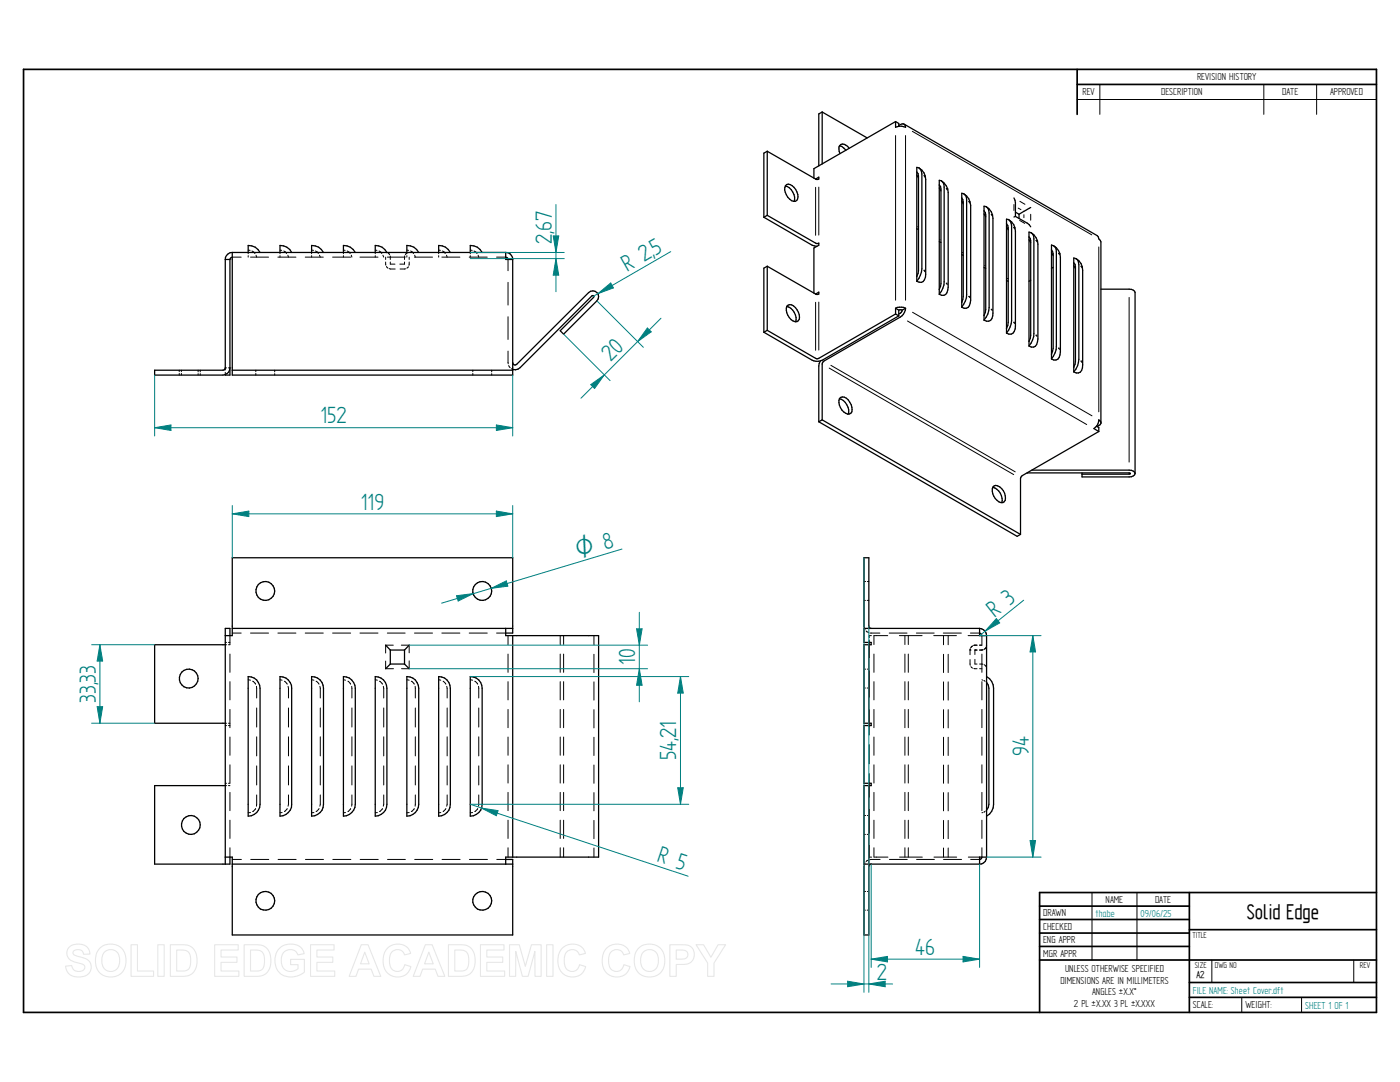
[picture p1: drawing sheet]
<svg xmlns="http://www.w3.org/2000/svg" width="279mm" height="216mm" viewBox="0 0 279 216" stroke-linecap="round" stroke-linejoin="round" font-family="sans-serif">
<g fill="none" stroke="#000" stroke-width=".34">
<path d="M4.7 13.8h270v188.2h-270zM215 13.8v9M215 16.8h59.7M237.4 178.1v23.9M274.7 178.1h-67.2v23.9M207.5 180.8h29.9M207.5 183.5h29.9M207.5 186.2h29.9M207.5 188.8h29.9M207.5 191.6h67.2M237.4 185.5h37.3M237.4 196h37.3"/>
<path d="M237.4 199h37.3"/>
</g>
<g fill="none" stroke="#000" stroke-width=".2">
<path d="M215 19.9h59.7M219.5 16.8v6M252.2 16.8v6M262.8 16.8v6M162.8 37.4v9.5M163.4 37.3v9.6M178.7 27.1v32.8M180.7 27.1v32.8M182.1 26.2l35.8 20.7M184.4 35.1h.1M184.4 35.1l.2 .2M188.8 37.6h.1"/>
<path d="M188.8 37.6l.3 .3M46.4 51.3h1.7M49.5 50.4v.2M49.5 51v.3M49.5 49.9l.4 .1M50 51.3h3.6M50.3 50.1l.6 .5M51.1 50.9l.1 .4M55.5 51.3h3.6M55.9 50.4v.2M55.9 51v.3M55.9 49.9l.3 .1"/>
<path d="M56.6 50.1l.6 .5M57.4 50.9l.2 .4M60.9 51.3h3.6M62.2 50.4v.2M62.2 51v.3M62.2 49.9l.4 .1M62.9 50.1l.6 .5M63.8 50.9l.1 .4M66.4 51.3h3.6M68.5 50.4v.2M68.5 51v.3M68.5 49.9l.4 .1"/>
<path d="M69.3 50.1l.6 .5M70.1 50.9l.1 .4M71.8 51.3h3.6M74.9 50.4v.2M74.9 51v.3M74.9 49.9l.3 .1M75.6 50.1l.6 .5M76.4 50.9l.2 .4M77 51.3v.5M77 52.3v.6M77 50.4h.2M77.1 53.2l.3 .3"/>
<path d="M77.3 51.3h3.6M77.5 50.5l.3 .3M77.7 53.6l1.2 .1M77.9 51.1v.7M77.9 52.3v.4h.9M80.7 52.3v.4h-.9M80.8 51.1l-.1 .7M80.9 53.6l-1.1 .1M81.2 50.4v.2M81.2 51v.3M81.2 49.9l.3 .1M81.2 50.5l-.3 .3"/>
<path d="M81.5 53.2l-.3 .3M81.7 51.3v.5M81.7 52.3l-.1 .7M81.7 50.4h-.2M82 50.1l.5 .5M82.7 51.3h3.6M82.8 50.9l.1 .4M87.5 50.4v.2M87.5 51v.3M87.5 49.9l.4 .1M88.2 51.3h3.6M88.3 50.1l.6 .5"/>
<path d="M89.1 50.9l.1 .4M93.6 51.3h3.6M93.9 50.4v.2M93.9 51v.3M93.9 49.9l.3 .1M94.6 50.1l.6 .5M95.4 50.9l.1 .4M99.1 51.3h1.8M101.4 51.8v2.2M101.4 56.3v4.6M183.1 45.3h.1M184.4 53.9h.1"/>
<path d="M184.4 53.9l.2 .3M187.5 47.8h.1M188.8 56.5h.1M188.8 56.5l.3 .3M192 50.4h.1M193.3 40.2h.1M193.3 59.1h.1M193.3 40.2l.2 .3M193.3 59.1l.2 .3M196.5 53h.1M197.8 42.8h.1M197.8 42.8l.2 .3"/>
<path d="M201 55.6h.1M202.3 45.4h.1M202.3 45.4l.2 .3M202.4 40.8v1.2M203.2 41.5l.6 .3M203.5 44l1 .6M203.5 40.2l1.1 .6M204.3 42.8v.6M205.7 42.8v1.1M206.8 48h.1M206.8 48l.2 .3M211.2 50.5h.1"/>
<path d="M211.2 50.5l.3 .3M215.7 53.1h.1M215.7 53.1l.2 .3M219.3 49.3v32.9M225.3 59.4v32.8M35.8 73.9v.3M35.8 74.5v.3M36.2 73.9v.3M36.2 74.5v.3M39.5 73.9v.3M39.5 74.5v.3M40 73.9v.3"/>
<path d="M40 74.5v.3M45 74.3v.5M45.2 73.4h-.2v.4M45.6 73.4h.3M51.1 73.9v.3M51.1 74.5v.3M54.8 73.9v.3M54.8 74.5v.3M94.4 73.9v.3M94.4 74.5v.3M98.1 73.9v.3M98.1 74.5v.3"/>
<path d="M101.4 63.2v4.5M101.4 70.1v2.5M101.5 72.9l.3 .5M102.1 73.6l.2 .1M162.8 60.3v9.6M163.4 60.3v9.5M165.5 73.4l36.8 21.3M165.8 72.9l36.8 21.2M181.1 64.1l35.8 20.6M182.1 62.3l35.8 20.7M197.8 61.7h.1M197.8 61.7l.2 .3"/>
<path d="M202.3 64.3h.1M202.3 64.3l.2 .3M206.8 66.9h.1M206.8 66.9l.2 .2M211.2 69.5h.1M211.2 69.5l.3 .2M215.7 72.1h.1M215.7 72.1l.2 .2M225.3 94.5h.1M172.4 116h.4M172.4 119.8h.3M173.1 119.8h.3"/>
<path d="M173.1 116h.3M45 128.2h.2M45 128.7h.2M45.6 128.2h.3M45.6 128.7h.3M45.9 126.8v1.8M45.9 130.5v3.7M45.9 136v3.7M46.4 126.3h1.7M49.5 135.6l.5 .1M50 126.3h3.6M50.4 135.9l.6 .6"/>
<path d="M51.2 136.9v2.4M55.5 126.3h3.6M55.9 135.6l.4 .1M56.8 135.9l.5 .6M57.5 136.9l.1 2.4M60.9 126.3h3.6M62.2 135.6l.5 .1M63.1 135.9l.6 .6M63.8 136.9l.1 2.4M66.4 126.3h3.6M68.5 135.6l.5 .1M69.4 135.9l.6 .6"/>
<path d="M70.2 136.9v2.4M71.8 126.3h3.6M74.9 135.6l.4 .1M75.7 135.9l.6 .6M76.5 136.9l.1 2.4M77 131.9v1.5h1.5M77.3 126.3h3.6M78.5 128.7h-1.5v1.6M80.1 128.7h1.6v1.6M81.2 135.6l.5 .1M81.7 131.9v1.5h-1.6M82.1 135.9l.6 .6"/>
<path d="M82.7 126.3h3.6M82.8 136.9l.1 2.4M87.5 135.6l.5 .1M88.2 126.3h3.6M88.4 135.9l.6 .6M89.2 136.9v2.4M93.6 126.3h3.6M93.9 135.6l.4 .1M94.7 135.9l.6 .6M95.5 136.9v2.4M99.1 126.3h1.8M101.4 126.8v1.8"/>
<path d="M101.4 130.5v3.7M101.4 136v3.7M111.8 126.8v1.8M111.8 130.5v3.7M111.8 136v3.7M112.5 126.8v1.8M112.5 130.5v3.7M112.5 136v3.7M118.5 126.8v1.9M118.5 130.6v3.6M118.5 136.1v3.6M172.4 133.5h.4"/>
<path d="M172.4 137.3h.3M172.5 125.4l.1 .2M172.8 125.9l.5 .3M173.1 137.3h.3M173.1 133.5h.3M173.5 127.7v.5M173.5 128.7v2.5M173.5 133.9v5.2M173.6 126.3h2M173.9 126.8h-.4v.4M174.4 130.5v3.7M174.4 136v3.7"/>
<path d="M177.2 126.8h-2.8v1.8M177.5 126.3h3.5M179.5 126.8h4.5M180.6 126.8v1.8M180.6 130.5v3.7M180.6 136v3.7M181.3 126.8v1.8M181.3 130.5v3.7M181.3 136v3.7M182.9 126.3h3.5M186.4 126.8h4.5M188.3 126.3h3.6"/>
<path d="M188.3 126.8v1.9M188.3 130.6v3.6M188.3 136.1v3.6M189.2 126.8v1.9M189.2 130.6v3.6M189.2 136.1v3.6M193.2 126.8h2.3M193.6 129.7h.1M193.6 129.7v.9M193.6 131.6v1.2M193.6 129.5v.2M193.7 126.3h1.8"/>
<path d="M193.8 133l.3 .3M193.9 129l-.1 .2M194.1 128.9l-.2 .1M194.4 133.4h.6M194.6 129.7h.1M194.6 129.7h.4M194.6 131.6v.9h.4M194.6 129.7v.9M195 128.7l-.6 .1M195.5 133.4h.5M195.5 128.7h.5M195.5 129.7h.5"/>
<path d="M195.5 132.5h.7M196 126.8v1.8M196 130.5v3.7M196 136v3.7M196 135.6l.1 .1M196.2 129.7h-.2M196.2 129.6l-.2 .1M196.3 135.8l.3 .1M196.4 132.6l.3 .4M196.6 129.4l-.2 .1M196.6 129.4l-.1 .1M196.7 129.2l-.1 .2"/>
<path d="M196.8 129.2l-.2 .2M196.8 136.1h.1M196.8 128.9l.1-.2-.1 .3M196.8 133.2l.1 .2M45 156.3h.2M45 156.8h.2M45 144.8h.2M45 144.3h.2M45.6 156.3h.3M45.6 156.8h.3M45.6 144.8h.3M45.6 144.3h.3"/>
<path d="M45.9 141.6v3.6M45.9 147.1v3.6M45.9 152.6v3.7M45.9 158.1v3.7M51.2 141.3v3.8M51.2 147v3.8M51.2 152.8v3.8M51.2 158.6v2.3M57.6 141.3v3.8M57.6 147v3.8M57.6 152.8v3.8M57.6 158.6l-.1 2.3"/>
<path d="M63.9 141.3v3.8M63.9 147v3.8M63.9 152.8v3.8M63.9 158.6l-.1 2.3M70.2 141.3v3.8M70.2 147v3.8M70.2 152.8v3.8M70.2 158.6v2.3M76.6 141.3v3.8M76.6 147v3.8M76.6 152.8v3.8M76.6 158.6l-.1 2.3"/>
<path d="M82.9 141.3v3.8M82.9 147v3.8M82.9 152.8v3.8M82.9 158.6l-.1 2.3M89.2 141.3v3.8M89.2 147v3.8M89.2 152.8v3.8M89.2 158.6v2.3M95.5 141.3v3.8M95.5 147v3.8M95.5 152.8v3.8M95.5 158.6v2.3"/>
<path d="M101.4 141.6v3.6M101.4 147.1v3.6M101.4 152.6v3.7M101.4 158.1v3.7M111.8 141.6v3.6M111.8 147.1v3.6M111.8 152.6v3.7M111.8 158.1v3.7M112.5 141.6v3.6M112.5 147.1v3.6M112.5 152.6v3.7M112.5 158.1v3.7"/>
<path d="M118.5 141.6v3.6M118.5 147.1v3.6M118.5 152.7v3.6M118.5 158.2v3.6M173.5 141.7v2.6M173.5 144.8v1.8M173.5 148.6v3.8M173.5 154.4v1.9M173.5 156.8v2.3M174.4 141.6v3.6M174.4 147.1v3.6M174.4 152.6v3.7"/>
<path d="M174.4 158.1v3.7M180.6 141.6v3.6M180.6 147.1v3.6M180.6 152.6v3.7M180.6 158.1v3.7M181.3 141.6v3.6M181.3 147.1v3.6M181.3 152.6v3.7M181.3 158.1v3.7M188.3 141.6v3.6M188.3 147.1v3.6M188.3 152.7v3.6"/>
<path d="M188.3 158.2v3.6M189.2 141.6v3.6M189.2 147.1v3.6M189.2 152.7v3.6M189.2 158.2v3.6M196 141.6v3.6M196 147.1v3.6M196 152.6v3.7M196 158.1v3.7M45.9 163.7v3.6M45.9 169.2v1.8M46.4 171.5h1.8"/>
<path d="M50 162.1l-.5 .1M50 171.5h3.6M51 161.3l-.6 .6M55.5 171.5h3.6M56.3 162.1l-.4 .1M57.3 161.3l-.5 .6M61 171.5h3.6M62.7 162.1l-.5 .1M63.7 161.3l-.6 .6M66.4 171.5h3.6M69 162.1l-.5 .1M70 161.3l-.6 .6"/>
<path d="M71.9 171.5h3.6M75.3 162.1l-.4 .1M76.3 161.3l-.6 .6M77.3 171.5h3.6M81.7 162.1l-.5 .1M82.7 161.3l-.6 .6M82.8 171.5h3.6M88 162.1l-.5 .1M88.2 171.5h3.6M89 161.3l-.6 .6M93.7 171.5h3.6M94.3 162.1l-.4 .1"/>
<path d="M95.3 161.3l-.6 .6M99.1 171.5h1.8M101.4 163.7v3.6M101.4 169.2v1.8M111.8 163.7v3.6M111.8 169.2v1.8M112.5 163.7v3.6M112.5 169.2v1.8M118.5 163.7v3.6M118.5 169.2v1.8M172.4 177.9h.4M172.4 162.7h.4"/>
<path d="M172.4 166.5h.3M172.6 172.2l-.1 .2M173.1 166.5h.3M173.1 177.9h.3M173.1 162.7h.3M173.3 171.6l-.5 .3M173.5 168.7v2.3h.4M173.5 161.5v4.7M174.4 163.7v3.6M174.4 169.2v1.8M174.5 171h2.7M175.6 171.5h-2"/>
<path d="M177.5 171.5h3.6M179.5 171h4.6M180.6 163.7v3.6M180.6 169.2v1.8M181.3 163.7v3.6M181.3 169.2v1.8M182.9 171.5h3.6M186.4 171h4.5M188.3 171.5h3.6M188.3 163.7v3.6M188.3 169.2v1.8M189.2 163.7v3.6"/>
<path d="M189.2 169.2v1.8M193.3 171h2.2M193.7 171.5h1.8M196 163.7v3.6M196 169.2v1.8M196.1 162.1l-.1 .1M196.6 161.9l-.3 .2M196.9 161.7l-.1 .1M217.9 178.1v13.5M226.9 178.1v13.5M172.4 181.6h.3M173.1 181.6h.3"/>
<path d="M241.9 191.6v4.4M247.8 199v3M259.8 199v3M270.2 191.6v4.4"/>
</g>
<g fill="none" stroke="#000" stroke-width=".25">
<path d="M153.1 30.2l-.7 .4v12.7M153.1 30.2v12.8M153.1 30.2l9.7 5.5M156.7 37.1a2.62 2.62 0 0 1 1.8 3.1M157 36.8a2.07 2.07 0 0 1 2.2 2 .93 .93 0 0 1-.3 1.3 .93 .93 0 0 1-1.3-.3 2.48 2.48 0 0 1-.8-2.7zM162.8 35.7l.6-.4v.4zM164.1 22.4l-.7 .3v10.4M164.1 22.4v10.3M164.1 22.4l9 5.1M167.5 29.1l.5 .1 .8 .8M169.5 29.6a1.18 1.18 0 0 0-1.9-.6 1.78 1.78 0 0 0 0 1.6M178.7 24.3l.7 .3v.6"/>
<path d="M178.7 24.3l-16.3 9.4v1.9M178.7 24.3v1.1a2.33 2.33 0 0 1 2 0 .59 .59 0 0 0-.7-.7l-.6 .3M180.4 24.8l38.6 22.2 .2 .3 .1 .4 .4 .6v36.2l-.8 .6M183 33.4a1.18 1.18 0 0 1 1 1.3v18.9a4.5 4.5 0 0 1-1 2.5zM183 34.3l.2 .3 .1 .5v18.9l-.3 1.2M183 34.9l.3 .6M183.4 33.5a2.59 2.59 0 0 1 1.3 2.3v18.9a1.28 1.28 0 0 1-1.3 1.6l-.4-.2M187.5 36a1.13 1.13 0 0 1 .9 1.3v18.9a4.1 4.1 0 0 1-.9 2.5zM187.5 36.9l.2 .3 .1 .5v18.9l-.3 1.1M187.5 37.5l.3 .6M187.9 36.1a2.76 2.76 0 0 1 1.3 2.3v18.9a1.33 1.33 0 0 1-1.3 1.6l-.4-.2M191.9 38.6a1.13 1.13 0 0 1 1 1.3v18.9a4.1 4.1 0 0 1-1 2.5z"/>
<path d="M191.9 39.5l.3 .8v18.9l-.3 1.1M192.4 38.7a2.76 2.76 0 0 1 1.3 2.3v18.9a1.33 1.33 0 0 1-1.3 1.6l-.5-.2M202.4 39.5l.2 .9v2.8M45 51.8l-.1 21.9-.4 .2h-13.6v.9h13.6a1.49 1.49 0 0 0 1.4-1.4M45 51.8h.9M45.9 51.8v23h-.9M46.4 50.4v24.4h55.9v-23M46.4 51.3l-.5 .5M46.4 50.4a1.4 1.4 0 0 0-1.4 1.4M46.4 50.4h54.5M49.5 50.4v-1.4a2.48 2.48 0 0 1 2.4 1.4M55.9 50.4v-1.4a2.47 2.47 0 0 1 2.3 1.4"/>
<path d="M62.2 50.4v-1.4a2.48 2.48 0 0 1 2.4 1.4M68.5 50.4v-1.4a2.59 2.59 0 0 1 2.4 1.4M74.9 50.4v-1.4a2.47 2.47 0 0 1 2.3 1.4M81.2 50.4v-1.4a2.48 2.48 0 0 1 2.4 1.4M87.5 50.4v-1.4a2.47 2.47 0 0 1 2.4 1.4M93.9 50.4v-1.4a2.48 2.48 0 0 1 2.3 1.4M100.9 50.4v1.4h1.4M100.9 51.3l.4 .3 .1 .2M100.9 50.4a1.34 1.34 0 0 1 1.4 1.4M152.4 43.3l9.7 5.6 .9 .2M153.1 43l9.7 5.5h.6v.4l-1 .6v9M153.1 53.1l-.7 .4v12.8"/>
<path d="M153.1 53.1v12.8M153.1 53.1l9.7 5.6M153.1 43l-.7 .3M162.8 58.7l.6-.4v.4zM183 45.6l.3 .2M187.5 48.2l.3 .2M191.9 40.1l.3 .6M191.9 50.8l.3 .2M196.4 41.1a1.13 1.13 0 0 1 1 1.4v18.9a3.8 3.8 0 0 1-1 2.5zM196.4 42.1l.2 .3 .1 .5v18.9l-.3 1.1M196.4 42.7l.3 .6M196.4 53.4l.3 .2"/>
<path d="M196.8 41.3a2.59 2.59 0 0 1 1.4 2.3v18.9a1.28 1.28 0 0 1-1.3 1.6l-.5-.2M200.9 43.7a1.19 1.19 0 0 1 1 1.4v18.9a4.5 4.5 0 0 1-1 2.5zM200.9 44.7l.2 .3 .1 .5v18.8l-.3 1.2M200.9 45.3l.3 .5M200.9 56l.3 .1M201.3 43.9a2.59 2.59 0 0 1 1.3 2.2v19a1.33 1.33 0 0 1-1.3 1.6l-.4-.2M202.6 42.3l.8 .5M202.6 43.2l-.2 .1M202.6 43.2l2.4 1.3 .7 .8M203.4 42.8v.8M205.4 47.3l.2 .3 .1 .4v18.9l-.3 1.2M205.4 47.8l.3 .6"/>
<path d="M205.7 55.9l-.3 .2M205.7 41.4l-2.3 1.4M205.8 46.4l-.4-.1v22.7M205.8 46.4l.5 .7v.6v18.8a4.1 4.1 0 0 1-.9 2.5M205.8 46.4a2.76 2.76 0 0 1 1.3 2.3v18.9a1.33 1.33 0 0 1-1.3 1.7l-.4-.3M209.8 49.9l.4 .7v18.9l-.4 1.2M209.8 50.4l.4 .6M210.2 53.3l-.4 .3M210.2 49l-.4-.1v22.7M210.2 49l.4 .3 .2 .4v.5v18.9a4.1 4.1 0 0 1-1 2.5M210.3 49a2.75 2.75 0 0 1 1.3 2.4v18.8a1.33 1.33 0 0 1-1.3 1.6l-.5-.2M214.3 52.5l.2 .2 .1 .5v18.9l-.3 1.2"/>
<path d="M214.3 53l.3 .6M214.7 51.6l-.4-.1v22.7M214.7 51.6l.4 .3 .2 .9v18.9a3.8 3.8 0 0 1-1 2.5M214.8 51.6a2.6 2.6 0 0 1 1.3 2.3v18.9a1.28 1.28 0 0 1-1.3 1.6l-.5-.2M219.7 57.7h5.6a1.06 1.06 0 0 1 1.2 .7v36.1M46.4 73.9h55.9M102.3 72.3l.3 .5 .5-.1 14.4-14.3a1.17 1.17 0 0 1 1.6 0 1.17 1.17 0 0 1 0 1.6l-6.6 6.7-.7-.7 6.6-6.6v-.4h-.2l-14.4 14.4-.9 .4-.6-.1M153.1 65.9l-.7 .4M157 61.2a2.56 2.56 0 0 1 1.8 3M157.1 61.1a1.04 1.04 0 0 1 1.6 .3 2.18 2.18 0 0 1 .6 2.6 1.54 1.54 0 0 1-2.1-1.1 2.14 2.14 0 0 1-.1-1.8zM163.7 72.1l-.3 .9v11.2M167.5 79.6a2.62 2.62 0 0 1 1.8 3"/>
<path d="M167.6 79.5a1.28 1.28 0 0 1 2 .8 2.04 2.04 0 0 1 .2 2.2 1.61 1.61 0 0 1-2.1-1.2 2.13 2.13 0 0 1-.1-1.8zM178.7 61.5v1.2M178.7 61.5l.8-.2h.8l.4 .2M178.7 61.5l.7 .4M178.7 62.7l.7 .3M178.7 62.7l-15.5 8.9-.4-.1-9.7-5.6M179.4 61.9v1.1M179.4 61.9h.6M179.4 63l-15.3 8.9a2.33 2.33 0 0 1-2 0l-9.7-5.6M180 61.9a.9 .9 0 0 1-.6 .8M180.7 61.5v.4a2.25 2.25 0 0 1-1 1.3l-15.4 9-.2 .4v11.2M180.7 61.5l-.7 .4"/>
<path d="M163.4 84.2l39.6 22.8 .7-.4M164.1 83.8l-.7 .4M164.1 83.8l39.6 22.8M198.1 97.2a2.52 2.52 0 0 1 1.8 3.1M198.4 96.9a2.02 2.02 0 0 1 2.2 2 .93 .93 0 0 1-.3 1.3 .93 .93 0 0 1-1.3-.3 2.43 2.43 0 0 1-.8-2.7zM205 94.4h20.3l.3 .1-.3 .1h-9.4M206 93.8h19.3a1.06 1.06 0 0 1 1.2 .7M215.9 94.4v.8h9.4a1.06 1.06 0 0 0 1.2-.7M218.8 85l.5 .3v.8M219.3 86.1l-15.5 9-.1 .4v11.1M219.7 84.2l-.4-.4a2.06 2.06 0 0 1-1 1.7l1 .6M45 128.7h-14.1v15.6h14.1"/>
<path d="M45.9 126.8v-1.4h-.9v47M46.4 125.4h55.9M49.5 135a2.31 2.31 0 0 1 2.4 2.3v23.2a2.38 2.38 0 0 1-2.4 2.4zM55.9 135a2.31 2.31 0 0 1 2.3 2.3v23.2a2.39 2.39 0 0 1-2.3 2.4zM62.2 135a2.31 2.31 0 0 1 2.4 2.3v23.2a2.38 2.38 0 0 1-2.4 2.4zM68.5 135a2.39 2.39 0 0 1 2.4 2.3v23.2a2.46 2.46 0 0 1-2.4 2.4zM74.9 135a2.31 2.31 0 0 1 2.3 2.3v23.2a2.39 2.39 0 0 1-2.3 2.4zM77 128.7l.9 1M77.9 132.5h2.8M77.9 129.7v2.8M77.9 129.7h2.8M77.9 132.5l-.9 .9"/>
<path d="M80.7 129.7v2.8M80.7 132.5l1 .9M81.2 135a2.31 2.31 0 0 1 2.4 2.3v23.2a2.38 2.38 0 0 1-2.4 2.4zM81.7 128.7l-1 1M87.5 135a2.31 2.31 0 0 1 2.4 2.3v23.2a2.39 2.39 0 0 1-2.4 2.4zM93.9 135a2.31 2.31 0 0 1 2.3 2.3v23.2a2.38 2.38 0 0 1-2.3 2.4zM100.9 125.4v1.4h18.6v44.2h-18.6v1.4M100.9 126.3h1.4v-15h-55.9v15.5h-1.4M102.3 126.8v44.2M172.5 125.4l-.1-14.1h1v13.6l.2 .4 .3 .1M173.4 128.7v15.6M173.5 128.2v.5"/>
<path d="M195.5 125.4h-23.1v2.8h1.5v.5h-1.5v15.6h1.5v.5h-1.5v11.5h1.5v.5h-1.5v15.6h23.1M195.5 125.4v1.4h1.4M195.5 126.3l.4 .3 .1 .2M195.5 125.4a1.49 1.49 0 0 1 1.4 1.4M196.9 126.8v44.2M196.9 136.1l.3 .6 .2 .6v23.2l-.2 .6-.3 .6M196.9 135a2.67 2.67 0 0 1 1.4 2.3v23.2a2.67 2.67 0 0 1-1.4 2.4M45 156.8h-14.1v15.6h15v-1.4M173.4 156.8v15.6M173.5 144.3v.5M173.5 156.3v.5M45 171h1.4v15.6h55.9v-15.1h-1.4"/>
<path d="M46.4 172.4h55.9M172.5 172.4l-.1 14.2h1v-13.7l.2-.4 .3-.1M196 171l-.3 .4-.2 .1M196.9 171h-1.4v1.4M196.9 171a1.34 1.34 0 0 1-1.4 1.4"/>
<circle cx="52.9" cy="117.9" r="1.87"/>
<circle cx="96.2" cy="117.9" r="1.88"/>
<circle cx="37.7" cy="135.4" r="1.89"/>
<circle cx="38.1" cy="164.6" r="1.87"/>
<circle cx="52.9" cy="179.8" r="1.89"/>
<circle cx="96.2" cy="179.8" r="1.89"/>
</g>
<path d="M46.4 100.9v10.4M99.1 102l3.2 .5-3.2 .6zM102.3 100.9v10.4" fill="none" stroke="#008080" stroke-width=".2"/>
<path d="M99.1 102l3.2 .5-3.2 .6z" fill="#008080"/>
<path d="M46.4 102.5l3.3-.5v1.1z" fill="none" stroke="#008080" stroke-width=".2"/>
<path d="M46.4 102.5l3.3-.5v1.1z" fill="#008080"/>
<path d="M46.4 102.5h55.9M91.1 118.9l3.3-.5-3 1.5zM124.1 109.6l-36 10.8" fill="none" stroke="#008080" stroke-width=".2"/>
<path d="M91.1 118.9l3.3-.5-3 1.5z" fill="#008080"/>
<path d="M98 117.4l3-1.5 .3 1.1z" fill="none" stroke="#008080" stroke-width=".2"/>
<path d="M98 117.4l3-1.5 .3 1.1z" fill="#008080"/>
<path d="M18.3 128.7h12.6M19.9 128.7l.6 3.2h-1.1zM18.3 144.3h12.6" fill="none" stroke="#008080" stroke-width=".2"/>
<path d="M19.9 128.7l.6 3.2h-1.1z" fill="#008080"/>
<path d="M19.4 141h1.1l-.6 3.3z" fill="none" stroke="#008080" stroke-width=".2"/>
<path d="M19.4 141h1.1l-.6 3.3z" fill="#008080"/>
<path d="M19.9 128.7v15.6M173.9 172.4v20.6M195.5 172.4v20.6M173.9 191.4l3.2-.6v1.1z" fill="none" stroke="#008080" stroke-width=".2"/>
<path d="M173.9 191.4l3.2-.6v1.1z" fill="#008080"/>
<path d="M192.2 190.8l3.3 .6-3.3 .5z" fill="none" stroke="#008080" stroke-width=".2"/>
<path d="M192.2 190.8l3.3 .6-3.3 .5z" fill="#008080"/>
<path d="M172.4 111.3v86.7M173.4 124.9v73.1M173.4 196.3l3.3-.5v1.1zM173.9 191.4h21.6" fill="none" stroke="#008080" stroke-width=".2"/>
<path d="M173.4 196.3l3.3-.5v1.1z" fill="#008080"/>
<path d="M169.2 195.8l3.2 .5-3.2 .6z" fill="none" stroke="#008080" stroke-width=".2"/>
<path d="M169.2 195.8l3.2 .5-3.2 .6z" fill="#008080"/>
<path d="M195.5 126.8h12.3M206.1 126.8l.6 3.3h-1.1zM196.9 171h10.9M165.9 196.3h12.2" fill="none" stroke="#008080" stroke-width=".2"/>
<path d="M206.1 126.8l.6 3.3h-1.1z" fill="#008080"/>
<path d="M205.6 167.7h1.1l-.6 3.3z" fill="none" stroke="#008080" stroke-width=".2"/>
<path d="M205.6 167.7h1.1l-.6 3.3z" fill="#008080"/>
<path d="M204.3 119.8l-8.8 7M198.8 123.4l.7 .9-2.9 1.6zM206.1 126.8v44.2" fill="none" stroke="#008080" stroke-width=".2"/>
<path d="M198.8 123.4l.7 .9-2.9 1.6z" fill="#008080"/>
<path d="M81.7 128.7h47.5M81.7 133.4h47.5M127 125.5h1.1l-.5 3.2z" fill="none" stroke="#008080" stroke-width=".2"/>
<path d="M127 125.5h1.1l-.5 3.2z" fill="#008080"/>
<path d="M127.6 133.4l.5 3.3h-1.1z" fill="none" stroke="#008080" stroke-width=".2"/>
<path d="M127.6 133.4l.5 3.3h-1.1z" fill="#008080"/>
<path d="M30.9 74.8v12.2M102.3 74.8v12.2M30.9 85.3l3.2-.5v1.1zM127.6 122.2v17.8" fill="none" stroke="#008080" stroke-width=".2"/>
<path d="M30.9 85.3l3.2-.5v1.1z" fill="#008080"/>
<path d="M99.1 84.8l3.2 .5-3.2 .6z" fill="none" stroke="#008080" stroke-width=".2"/>
<path d="M99.1 84.8l3.2 .5-3.2 .6z" fill="#008080"/>
<path d="M119.3 58.6l2.6-2.1 .5 .9zM133.9 50.2l-15.6 9M30.9 85.3h71.4" fill="none" stroke="#008080" stroke-width=".2"/>
<path d="M119.3 58.6l2.6-2.1 .5 .9z" fill="#008080"/>
<path d="M112.5 66.7l9.3 9.2M119.1 60l9.3 9.3M129.2 65.4l.8 .8-2.7 2z" fill="none" stroke="#008080" stroke-width=".2"/>
<path d="M129.2 65.4l.8 .8-2.7 2z" fill="#008080"/>
<path d="M117.9 76.8l2.7-2-1.9 2.7z" fill="none" stroke="#008080" stroke-width=".2"/>
<path d="M117.9 76.8l2.7-2-1.9 2.7z" fill="#008080"/>
<path d="M131.9 63.5l-15.9 16M93.9 135h43.6M135.3 157.2h1.1l-.6 3.3zM93.9 160.5h43.6" fill="none" stroke="#008080" stroke-width=".2"/>
<path d="M135.3 157.2h1.1l-.6 3.3z" fill="#008080"/>
<path d="M135.8 135l.6 3.3h-1.1z" fill="none" stroke="#008080" stroke-width=".2"/>
<path d="M135.8 135l.6 3.3h-1.1z" fill="#008080"/>
<path d="M135.8 135v25.5M93.9 160.5l43.4 14.3M96.1 161.2l3.3 .6-.3 1z" fill="none" stroke="#008080" stroke-width=".2"/>
<path d="M96.1 161.2l3.3 .6-.3 1z" fill="#008080"/>
<path d="M93.9 51.6h18.7M93.9 50.4h18.7M111 51.6l.5 3.3h-1.1z" fill="none" stroke="#008080" stroke-width=".2"/>
<path d="M111 51.6l.5 3.3h-1.1z" fill="#008080"/>
<path d="M110.4 47.1h1.1l-.5 3.3z" fill="none" stroke="#008080" stroke-width=".2"/>
<path d="M110.4 47.1h1.1l-.5 3.3z" fill="#008080"/>
<path d="M111 40.8v17.4" fill="none" stroke="#008080" stroke-width=".2"/>
<g fill="none" stroke="#e6e6e6" stroke-width=".21">
<path d="M13.8 189.1a2.81 2.81 0 0 1 3.8 .1l.3 1.2h-1.2a1.12 1.12 0 0 0-1-.9 1.12 1.12 0 0 0-1.1 .6l.1 .4 .5 .2a4.7 4.7 0 0 1 2.8 1.3 2.03 2.03 0 0 1-.2 2.2 2.03 2.03 0 0 1-2.1 .7 2.28 2.28 0 0 1-2.6-2.1l1.2-.1a1.37 1.37 0 0 0 1.2 1.1 1.37 1.37 0 0 0 1.4-.8 1.21 1.21 0 0 0-1.2-.8 2.33 2.33 0 0 1-2.4-2l.2-.7zM19.9 189.2a3.1 3.1 0 0 1 3.8-.4 3.1 3.1 0 0 1 1.4 3.5 3.1 3.1 0 0 1-3.5 2.6 3.1 3.1 0 0 1-2.5-3.7l.2-1.1zM20.8 190a1.8 1.8 0 0 1 2.2-.3 1.8 1.8 0 0 1 .9 1.9 1.82 1.82 0 0 1-1.8 2.2 1.82 1.82 0 0 1-1.8-2.1l.2-1.1zM26.2 188.5h1.2v5.3h3.2v1h-4.4zM31.5 188.5h1.3v6.3h-1.3zM34 188.5h2.3a2.71 2.71 0 0 1 3 3.2 2.66 2.66 0 0 1-2.9 3.1h-2.4zM35.3 189.6a2.79 2.79 0 0 1 2.4 .5 3.2 3.2 0 0 1-.3 3.5l-.6 .1-1.5 .1zM42.8 188.5h4.7v1.1h-3.4v1.4h3.2v1h-3.2v1.8h3.6v1h-4.9zM48.7 188.5h2.4a2.71 2.71 0 0 1 3 3.2 2.66 2.66 0 0 1-3 3.1h-2.4zM50 189.6a2.79 2.79 0 0 1 2.4 .5 3.2 3.2 0 0 1-.2 3.5l-.6 .1-1.6 .1zM55.8 189.2a3.3 3.3 0 0 1 4.6 .3l.3 .8-1.3 .2a1.74 1.74 0 0 0-2.1-.9 1.74 1.74 0 0 0-1.2 2 1.97 1.97 0 0 0 1.1 2.1 1.97 1.97 0 0 0 2.3-.4v-.8h-1.5v-1.1h2.7v2.6a3.7 3.7 0 0 1-5.3-.3 3.8 3.8 0 0 1 .4-4.5zM62 188.5h4.7v1.1h-3.5v1.4h3.2v1h-3.2v1.8h3.6v1h-4.8z"/>
<path d="M72.1 188.5h1.4l2.5 6.3h-1.4l-.5-1.4h-2.5l-.6 1.4h-1.3zM72.8 190l.9 2.3h-1.8zM77.3 189.3a2.75 2.75 0 0 1 4.7 .9l-1.3 .3a1.53 1.53 0 0 0-1.7-1 1.53 1.53 0 0 0-1.2 1.6 2.16 2.16 0 0 0 1.2 2.7 1.46 1.46 0 0 0 1.8-1.3l1.2 .4a2.84 2.84 0 0 1-3.3 2 2.84 2.84 0 0 1-2.2-3.2 3.6 3.6 0 0 1 .8-2.4zM84.9 188.5h1.3l2.6 6.3h-1.4l-.5-1.4h-2.6l-.5 1.4h-1.3zM85.6 190l.9 2.3h-1.8zM89.5 188.5h2.3a2.71 2.71 0 0 1 3 3.2 2.66 2.66 0 0 1-2.9 3.1h-2.4zM90.8 189.6a2.79 2.79 0 0 1 2.4 .5 3.2 3.2 0 0 1-.3 3.5l-.6 .1-1.5 .1zM95.9 188.5h4.7v1.1h-3.4v1.4h3.1v1h-3.1v1.8h3.5v1h-4.8zM101.7 188.5h1.9l1.2 4.3 1.3-4.3h1.9v6.3h-1.2l-.1-4.9-1.3 4.9h-1.1l-1.4-4.9v4.9h-1.2zM109.1 188.5h1.3v6.3h-1.3zM112.2 189.3a2.75 2.75 0 0 1 4.6 .9l-1.2 .3a1.53 1.53 0 0 0-1.7-1 1.53 1.53 0 0 0-1.3 1.6 2.16 2.16 0 0 0 1.3 2.7 1.46 1.46 0 0 0 1.8-1.3l1.2 .4a2.84 2.84 0 0 1-3.3 2 2.84 2.84 0 0 1-2.3-3.2 3.6 3.6 0 0 1 .9-2.4zM121 189.3a2.75 2.75 0 0 1 4.7 .9l-1.2 .3a1.53 1.53 0 0 0-1.8-1 1.53 1.53 0 0 0-1.2 1.6 2.16 2.16 0 0 0 1.2 2.7 1.46 1.46 0 0 0 1.8-1.3l1.2 .4a2.84 2.84 0 0 1-3.3 2 2.84 2.84 0 0 1-2.2-3.2 3.6 3.6 0 0 1 .8-2.4z"/>
<path d="M127.4 189.2a3.1 3.1 0 0 1 3.8-.4 3.1 3.1 0 0 1 1.4 3.5 3.1 3.1 0 0 1-3.5 2.6 3.1 3.1 0 0 1-2.5-3.7l.3-1.1zM128.3 190a1.8 1.8 0 0 1 2.2-.3 1.8 1.8 0 0 1 .9 1.9 1.82 1.82 0 0 1-1.8 2.2 1.82 1.82 0 0 1-1.8-2.1l.2-1.1zM133.7 188.5h2a2.39 2.39 0 0 1 2.7 1 2.02 2.02 0 0 1-.2 2.1 2.02 2.02 0 0 1-2 .8h-1.2v2.4h-1.3zM135 189.6h.6a1.31 1.31 0 0 1 1.7 .7 .97 .97 0 0 1-1.3 1.1h-1zM138.9 188.5h1.5l1.5 2.5 1.4-2.5h1.5l-2.3 3.7v2.6h-1.3v-2.6z"/>
</g>
<g font-size="5.3" fill="#008080">
<text x="110.1" y="48.7" transform="rotate(-90 110.1 48.7)">2,67</text>
<text x="130.8" y="51" transform="rotate(-30 130.8 51)">5</text>
<text x="125.1" y="54.3" transform="rotate(-30 125.1 54.3)">R 2,</text>
<text x="121.9" y="72.3" transform="rotate(-45 121.9 72.3)">20</text>
<text x="64" y="84.5">152</text>
<text x="72" y="101.7">119</text>
<text x="198.5" y="123.4" transform="rotate(-38 198.5 123.4)">R 3</text>
<text x="126.8" y="132.8" transform="rotate(-90 126.8 132.8)">10</text>
<text x="19.1" y="140.2" transform="rotate(-90 19.1 140.2)">33,33</text>
<text x="135" y="151.6" transform="rotate(-90 135 151.6)">54,21</text>
<text x="205.3" y="150.9" transform="rotate(-90 205.3 150.9)">94</text>
<text x="131" y="171.9" transform="rotate(18 131 171.9)">R 5</text>
<text x="182.7" y="190.6">46</text>
<text x="175" y="195.5">2</text>
</g>
<text font-size="5.1" fill="#008080" x="115.4" y="111.3" transform="rotate(-17 115.4 111.3)">O 8</text>
<text font-size="4.7" x="248.8" y="183.3">Solid Edge</text>
<g font-size="2.3">
<text x="238.9" y="16">REVISION HISTORY</text>
<text x="216" y="19">REV</text>
<text x="231.7" y="19">DESCRIPTION</text>
<text x="255.9" y="19">DATE</text>
<text x="265.4" y="19">APPROVED</text>
<text x="208.2" y="182.8">DRAWN</text>
<text x="208.2" y="185.5">CHECKED</text>
<text x="220.6" y="180.1">NAME</text>
<text x="230.5" y="180.1">DATE</text>
<text x="208.2" y="188.2">ENG APPR</text>
<text x="208.2" y="190.9">MGR APPR</text>
<text x="211.6" y="196.3">DIMENSIONS ARE IN MILLIMETERS</text>
<text x="212.6" y="193.9">UNLESS OTHERWISE SPECIFIED</text>
<text x="238.8" y="195.1">A2</text>
<text x="214.3" y="201">2 PL ±X.XX 3 PL ±X.XXX</text>
<text x="218" y="198.6">ANGLES ±X.X°</text>
<text x="238.1" y="201.2">SCALE:</text>
<text x="248.5" y="201.2">WEIGHT:</text>
</g>
<g font-size="2.3" fill="#008080">
<text x="218.7" y="182.9">thabe</text>
<text x="227.6" y="182.9">09/06/25</text>
<text x="238.1" y="198.2">FILE NAME: Sheet Cover.dft</text>
<text x="260.5" y="201.3">SHEET 1 OF 1</text>
</g>
<g font-size="1.9">
<text x="238" y="187.1">TITLE</text>
<text x="238.4" y="193.1">SIZE</text>
<text x="242.4" y="193.1">DWG NO</text>
<text x="271.4" y="193.1">REV</text>
</g>
</svg>
